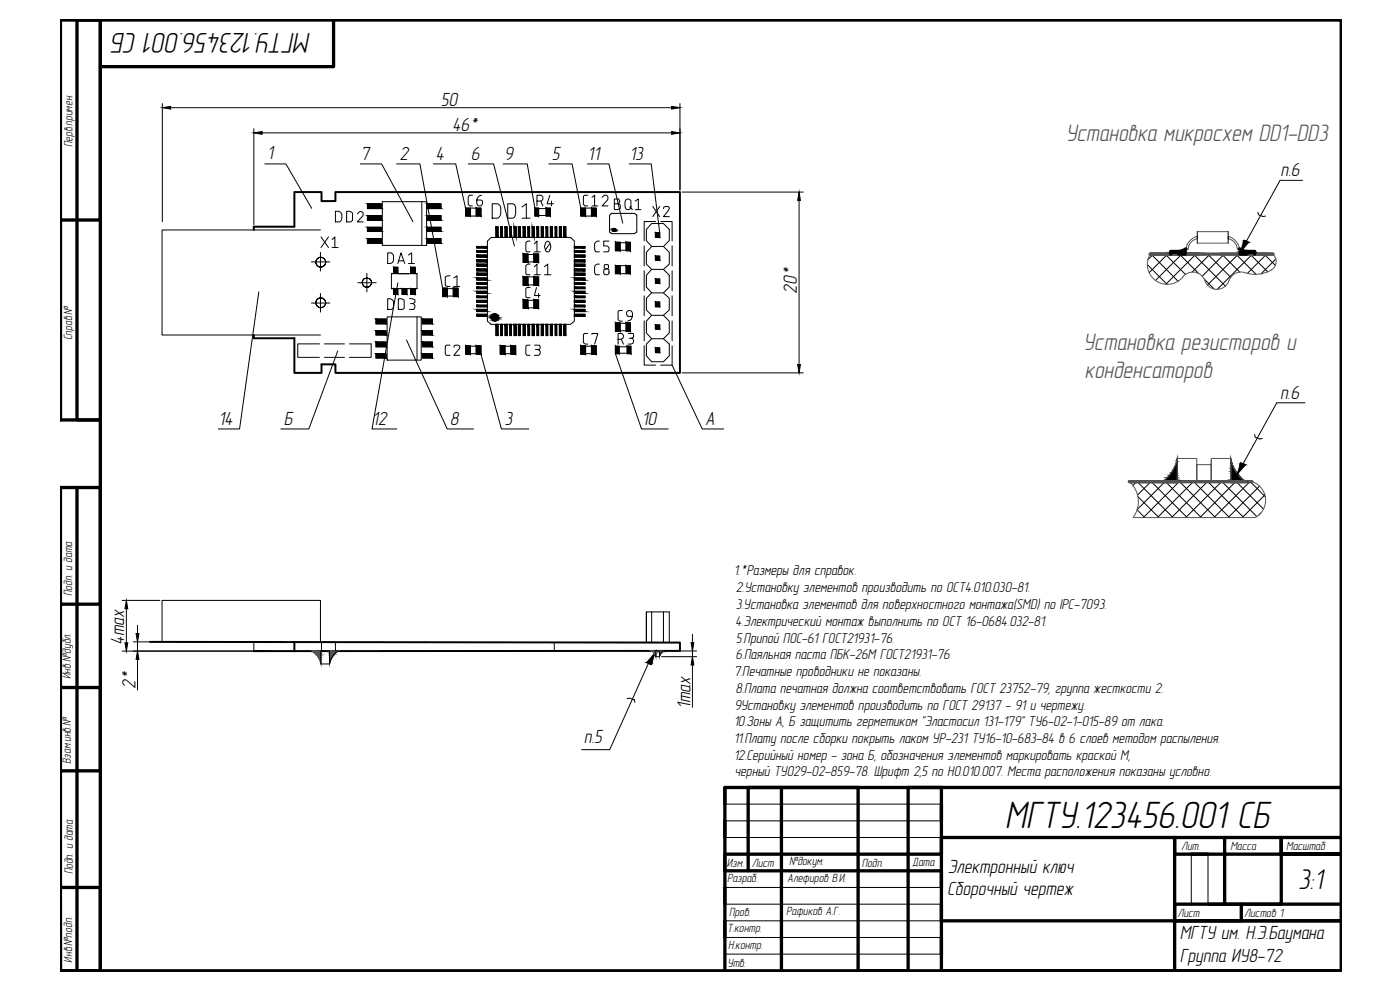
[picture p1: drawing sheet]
<svg xmlns="http://www.w3.org/2000/svg" width="420mm" height="297mm" viewBox="0 0 420 297" stroke-linecap="round" stroke-linejoin="round" font-family="sans-serif">
<!-- layer: P -->
<g fill="none" stroke="#000" stroke-width=".3">
<path d="M141.8 58.6h-1l-.3 .6v2.1l.5 .5h.8M144.5 58.6a1.82 1.82 0 0 0-1.4 1.3 1.82 1.82 0 0 0 .6 1.9 .9 .9 0 0 0 1.1-.7 .9 .9 0 0 0-.8-1.1h-.9M165 58.6l-.8 2.5h1.9M176.4 58.6h-1l-.3 .3v2.4l.3 .5h1M177.6 59.2l.8-.6v3.2M180.7 59.2a.93 .93 0 0 1 1.3-.6 .93 .93 0 0 1 .3 1.4l-1.6 1.8h1.7M187.9 59.9a.9 .9 0 0 1 1.4 .6v1.4a.85 .85 0 0 1-.5 1 .85 .85 0 0 1-1.1-.5 2.45 2.45 0 0 1 .2-2.5zM96.2 69h-47.6v31.5h47.6M96.3 71.1l2.3 3.2M98.6 71.1l-2.3 3.2M99.7 71.9l.8-.8v3.2M99.7 74.3h1.8"/>
<path d="M100.7 63.4h.9l.6 .3 .4 .6v1.3l-.7 1h-1.2zM104 63.4h1a.83 .83 0 0 1 .8 .9v1.3a.83 .83 0 0 1-.8 1h-1zM107.2 64.2a1.04 1.04 0 0 1 1.6-.5v1.1l-1.6 1.8h1.8M110.3 71.6h4.1v1.4h-4.1zM110.3 68.2h4.1v1.3h-4.1zM110.3 64.7h4.1v1.4h-4.1zM110.3 61.1h4.1v1.5h-4.1zM114.7 60.5h13.3v13.1h-13.3zM116.3 75.9h1.2l.5 .5a2.3 2.3 0 0 1-.2 2.4l-.6 .3h-.9zM119.4 79.1l.9-3.2 1.2 3.2M119.5 78.3h1.7M122.6 76.5l.9-.6v3.2"/>
<path d="M122.6 79.1h1.7M126.6 60.5v13.1M128.2 61.1h4.1v1.5h-4.1zM128.2 64.7h4.1v1.4h-4.1zM128.2 68.2h4.1v1.3h-4.1zM128.2 71.6h4.1v1.4h-4.1zM139.7 62.4h1.5v2.4h-1.5zM141.2 62.4h1.9M141.2 64.8h1.9M142.9 62.4h1.4v2.4h-1.4zM143.1 73.9h3.2v.5h-3.2zM143.1 75.2h3.2v.5h-3.2z"/>
<path d="M143.1 76.5h3.2v.6h-3.2zM143.1 77.9h3.2v.7h-3.2zM143.1 79.2h3.2v.7h-3.2zM146.3 72.3l1.1-1.1h23.9l1.1 1.1v24.1l-1.1 .9h-23.9l-1.1-.9zM147.7 61.1h1.3a1.36 1.36 0 0 1 1.3 1.2v1.9a1.33 1.33 0 0 1-1.3 1.3h-1.3zM148.8 68h.7v3.2h-.7zM150.3 68h.5v3.2h-.5zM151.6 68h.6v3.2h-.6zM152.4 61.1h1.1a1.11 1.11 0 0 1 1.3 1.2v1.9a1.13 1.13 0 0 1-1.3 1.3h-1.1zM153 68h.5v3.2h-.5zM154.3 68h.6v3.2h-.6zM155.6 68h.6v3.2h-.6z"/>
<path d="M156.7 62.1l1.3-1v4.4M156.7 65.5h2.4M157 76.2h1.4v2.6h-1.4zM157 68h.6v3.2h-.6zM158.4 68h.5v3.2h-.5zM158.4 76.4h2M158.4 78.6h2M159.1 72.3h-.7l-.6 .5v2.3l.3 .5h1M159.1 79.2h-.7l-.6 .5v2.4l.3 .3h1M159.7 68h.7v3.2h-.7zM160.2 76.2h1.4v2.6h-1.4zM160.4 73.1l.8-.8v3.3"/>
<path d="M160.4 75.6h1.7M160.5 62.4h1.1v2.4h-1.1zM161.2 68h.4v3.2h-.4zM161.2 60.3h.9a.88 .88 0 0 0 .9-.8 .88 .88 0 0 0-.9-.9h-.9v3.2M161.6 64.7h2.5M161.6 62.6h2.5M162.3 60.3l.6 1.5M162.4 68h.7v3.2h-.7zM163.7 72.8l.7-.5a2.15 2.15 0 0 1 .3 3.3 .66 .66 0 0 1-1-.5 2.14 2.14 0 0 1 0-2.3zM163.9 62.4h1.3v2.4h-1.3zM163.9 68h.5v3.2h-.5zM165 73.1l-1.3 1.8"/>
<path d="M165.2 68h.6v3.2h-.6zM165.5 60.3v1.5M166.6 68h.5v3.2h-.5zM167.9 68h.6v3.2h-.6zM169.2 68h.6v3.2h-.6zM172.4 79.2h3.2v.7h-3.2zM172.4 77.9h3.2v.7h-3.2zM172.4 76.5h3.2v.6h-3.2zM172.4 75.2h3.2v.5h-3.2zM172.4 73.9h3.2v.5h-3.2zM174.3 62.4h1.4v2.4h-1.4zM175.6 62.4h2"/>
<path d="M175.6 64.8h2M177.5 62.4h1.4v2.4h-1.4zM177.6 61.8h1.8M179.9 72.3a1.22 1.22 0 0 0-1.5 .8l.2 2.3 1.3 .2M179.9 79.2a1.19 1.19 0 0 0-1.5 .8l.2 2.3 1.3 .1M181.5 79.4a.71 .71 0 0 1 1 .2 .71 .71 0 0 1-.2 .9 .71 .71 0 0 1-1-.1zM182.8 72.3h-1.6v1.5h.9a.91 .91 0 0 1 .7 .9 .91 .91 0 0 1-.7 .9h-.9M182.9 64.5l.5-.5h7.1l.6 .5v5.1l-.6 .5h-7.1l-.5-.5zM183.9 68.7l.3-.2 .5 .2 .2 .3-.2 .3h-.8zM184.4 61.1h1.3a1.28 1.28 0 0 1 .4 1.5l-.8 .3h-.9v-3.2h1.3a.8 .8 0 0 1 .3 .8 .8 .8 0 0 1-.7 .6M184.7 72.7h1.4v2.5h-1.4zM184.7 79.7h1.4v2.4h-1.4z"/>
<path d="M186 72.8h1.9M186 75.1h1.9M186 79.7h1.9M187.9 72.7h1.3v2.5h-1.3zM187.9 79.7h1.3v2.4h-1.3zM189 62.1l.8 .8M190.6 60.3l1-.6v3.2M190.6 62.9h1.8M195.6 73.9l-1.6-1.7v-3.4l1.6-1.7h3.5l1.8 1.7v3.4l-1.8 1.7M195.9 61.9l2.1 3.1M196.7 76.8h1.3v1.3h-1.3zM196.7 69.8h1.3v1.4h-1.3z"/>
<path d="M198 61.9l-2.1 3.1M199.1 62.6a1.03 1.03 0 0 1 1.6-.5 .79 .79 0 0 1-.2 1.1l-1.4 1.8h1.8M112.8 99.2h3.1v1.3h-3.1zM112.8 95.7h3.1v1.5h-3.1zM116.2 95.1h10.2v12.9h-10.2zM116.3 89.6h.9a1.12 1.12 0 0 1 .9 1v1.4a.8 .8 0 0 1-.9 .8h-.9zM117.5 82.1h7.7v4.5h-7.7zM118.1 86.6h1.3v1.8h-1.3zM118.1 80.2h1.3v1.8h-1.3zM119.5 89.6h1a.81 .81 0 0 1 .8 1v1.4a.62 .62 0 0 1-.1 .7 .62 .62 0 0 1-.7 .1h-1zM120.7 86.6h1.4v1.8h-1.4zM122.9 89.6h1l.6 .4v.6a1.16 1.16 0 0 1-1.3 .5"/>
<path d="M123.2 86.6h1.5v1.8h-1.5zM123.2 80.2h1.5v1.8h-1.5zM123.7 91.1a.88 .88 0 0 1 .8 .9 .88 .88 0 0 1-.8 .8h-.8M125.2 95.1v12.9M126.8 95.7h3v1.5h-3zM126.8 99.2h3v1.3h-3zM132.8 86.4h1.5v2.6h-1.5zM134.3 86.6h1.7M134.3 88.8h1.7M135.1 82.8h-.8l-.7 .3 .2 2.7 1.3 .2M136 86.4h1.5v2.6h-1.5zM136.2 83.4l1-.6v3.2"/>
<path d="M136.2 86h1.8M143.1 80.7h3.2v.6h-3.2zM143.1 82h3.2v.6h-3.2zM143.1 83.4h3.2v.6h-3.2zM143.1 84.8h3.2v.5h-3.2zM143.1 86.1h3.2v.5h-3.2zM143.1 87.4h3.2v.6h-3.2zM143.1 88.8h3.2v.5h-3.2zM143.1 90.1h3.2v.7h-3.2zM143.1 91.6h3.2v.4h-3.2zM143.1 92.8h3.2v.7h-3.2zM143.1 94.3h3.2v.6h-3.2z"/>
<path d="M147.6 94.6a1.11 1.11 0 0 1 1.4-.3 1.11 1.11 0 0 1 .5 1.4l-1 .7-.6-.2-.5-1h.6l.5-.4 .3 .3-.3 .6-.5-.5h-.6zM148.8 97.3h.7v3.4h-.7zM150.3 97.3h.5v3.4h-.5zM151.6 97.3h.6v3.4h-.6zM153 97.3h.5v3.4h-.5zM154.3 97.3h.6v3.4h-.6zM155.6 97.3h.6v3.4h-.6zM157 83.1h1.4v2.5h-1.4zM157 90h1.4v2.5h-1.4zM157 97.3h.6v3.4h-.6zM158.4 97.3h.5v3.4h-.5zM158.4 83.1h2"/>
<path d="M158.4 85.5h2M158.4 90.1h2M158.4 92.4h2M159.1 86.3h-1l-.3 .3v2.1a.54 .54 0 0 0 .6 .6h.7M159.7 97.3h.7v3.4h-.7zM160.2 83.1h1.4v2.5h-1.4zM160.2 90h1.4v2.5h-1.4zM160.4 80l.8-.8v3.2M160.4 82.4h1.7M161 86.3l-.6 2.4h1.7M161.2 97.3h.4v3.4h-.4zM161.6 88v1.3"/>
<path d="M162.4 97.3h.7v3.4h-.7zM163.4 80l1-.8v3.2M163.4 82.4h1.9M163.9 97.3h.5v3.4h-.5zM165.2 97.3h.6v3.4h-.6zM166.6 97.3h.5v3.4h-.5zM167.9 97.3h.6v3.4h-.6zM169.2 97.3h.6v3.4h-.6zM172.4 94.3h3.2v.6h-3.2zM172.4 92.8h3.2v.7h-3.2zM172.4 91.6h3.2v.4h-3.2zM172.4 90.1h3.2v.7h-3.2z"/>
<path d="M172.4 88.8h3.2v.5h-3.2zM172.4 87.4h3.2v.6h-3.2zM172.4 86.1h3.2v.5h-3.2zM172.4 84.8h3.2v.5h-3.2zM172.4 83.4h3.2v.6h-3.2zM172.4 82h3.2v.6h-3.2zM172.4 80.7h3.2v.6h-3.2zM181.3 80.8a.9 .9 0 0 1 1.2 .1 .9 .9 0 0 1 0 1.3 .9 .9 0 0 1-1.2 .1zM184.7 96.9h1.4v2.5h-1.4zM186 82.1h1.9M186 97h1.9M186 99.2h1.9"/>
<path d="M186.8 93.2h-1l-.3 .3v2.4l.6 .5h.7M187.9 96.9h1.3v2.5h-1.3zM189.8 94.9h-1.1a.92 .92 0 0 1-.7-1 .92 .92 0 0 1 .9-.8 .92 .92 0 0 1 .9 .9 1.82 1.82 0 0 1-1.4 2.4M195.6 87.9l-1.6-1.8v-3.5l1.6-1.8h3.5l1.8 1.8v3.5l-1.8 1.8M195.6 80.8l-1.6-1.6v-3.5l1.6-1.8h3.5l1.8 1.8v3.5l-1.8 1.6M195.6 94.6l-1.6-1.6v-3.5l1.6-1.6h3.5l1.8 1.6v3.5l-1.8 1.6M196.7 83.7h1.3v1.3h-1.3zM196.7 90.6h1.3v1.4h-1.3zM196.7 97.5h1.3v1.3h-1.3zM112.8 106.1h3.1v1.3h-3.1zM112.8 102.6h3.1v1.4h-3.1zM126.8 102.6h3v1.4h-3z"/>
<path d="M126.8 106.1h3v1.3h-3zM135.1 103.6h-1.1l-.4 .3 .2 2.5 1.3 .2M136.2 104.2a.93 .93 0 0 1 1.6-.5 .79 .79 0 0 1-.2 1.2l-1.4 1.7h1.8M139.7 103.7h1.5v2.6h-1.5zM141.2 103.9h1.9M141.2 106.1h1.9M142.9 103.7h1.4v2.6h-1.4zM150.1 103.7h1.5v2.6h-1.5zM151.6 103.9h1.7M151.6 106.1h1.7M153.3 103.7h1.5v2.6h-1.5zM159.1 103.6h-1l-.3 .3v2.2l.3 .5h1"/>
<path d="M160.4 103.6h1.4a.79 .79 0 0 1 0 1.3h-1.1M161.2 104.9a.93 .93 0 0 1 .9 .6 .93 .93 0 0 1-.5 1.1h-1.2M174.3 103.7h1.4v2.6h-1.4zM175.6 103.9h2M175.6 106.1h2M176.4 100h-1l-.3 .4v2.4l.6 .4h.7M177.5 103.7h1.4v2.6h-1.4zM177.6 100.4v-.4h1.8l-1 3.2M184.7 103.9h1.1v2.2h-1.1zM185.5 101.8h.8l.6-.3a.97 .97 0 0 0-.3-1.5h-1.1v3.2M185.8 106h2.4M185.8 104h2.4"/>
<path d="M186.5 101.8l.6 1.4M188.2 103.9h1.1v2.2h-1.1zM188.5 100h1.3l.3 .2v.3a.65 .65 0 0 1-.4 1h-.8M189.3 101.5a.88 .88 0 0 1 .9 .9 .88 .88 0 0 1-.9 .8h-.8M195.6 101.6h3.5l1.8 1.6v3.6l-1.8 1.7h-3.5l-1.6-1.7v-3.6zM195.6 101.6l-1.6-1.7v-3.5l1.6-1.8h3.5l1.8 1.8v3.5l-1.8 1.7M196.7 104.4h1.3v1.4h-1.3z"/>
<circle cx="96.3" cy="78.6" r="1.5"/>
<circle cx="96.3" cy="90.8" r="1.5"/>
<circle cx="110.1" cy="84.8" r="1.39"/>
</g>
<!-- layer: H -->
<g fill="#000" stroke="#000" stroke-width=".3">
<path d="M183.7 69h1.2l-.2 .3zM183.9 68.7l.3-.2 .5 .2zM147.6 95.7h1.9l-.5 .5zM147.9 94.3l.6-.2 .5 .2z"/>
<path d="M110.3 71.6l4.1 1.4v-1.4zM110.3 71.6l4.1 1.4h-4.1z"/>
<path d="M110.3 68.2l4.1 1.3v-1.3zM110.3 68.2l4.1 1.3h-4.1z"/>
<path d="M110.3 64.7l4.1 1.4v-1.4zM110.3 64.7l4.1 1.4h-4.1z"/>
<path d="M110.3 61.1l4.1 1.5v-1.5zM110.3 61.1l4.1 1.5h-4.1z"/>
<path d="M128.2 61.1l4.1 1.5v-1.5zM128.2 61.1l4.1 1.5h-4.1z"/>
<path d="M128.2 64.7l4.1 1.4v-1.4zM128.2 64.7l4.1 1.4h-4.1z"/>
<path d="M128.2 68.2l4.1 1.3v-1.3zM128.2 68.2l4.1 1.3h-4.1z"/>
<path d="M128.2 71.6l4.1 1.4v-1.4zM128.2 71.6l4.1 1.4h-4.1z"/>
<path d="M139.7 62.4l1.5 2.4v-2.4zM139.7 62.4l1.5 2.4h-1.5z"/>
<path d="M142.9 62.4l1.4 2.4v-2.4zM142.9 62.4l1.4 2.4h-1.4z"/>
<path d="M143.1 73.9l3.2 .5v-.5zM143.1 73.9l3.2 .5h-3.2z"/>
<path d="M143.1 75.2l3.2 .5v-.5zM143.1 75.2l3.2 .5h-3.2z"/>
<path d="M143.1 76.5l3.2 .6v-.6zM143.1 76.5l3.2 .6h-3.2z"/>
<path d="M143.1 77.9l3.2 .7v-.7zM143.1 77.9l3.2 .7h-3.2z"/>
<path d="M143.1 79.2l3.2 .7v-.7zM143.1 79.2l3.2 .7h-3.2z"/>
<path d="M148.8 68l.7 3.2v-3.2zM148.8 68l.7 3.2h-.7z"/>
<path d="M150.3 68l.5 3.2v-3.2zM150.3 68l.5 3.2h-.5z"/>
<path d="M151.6 68l.6 3.2v-3.2zM151.6 68l.6 3.2h-.6z"/>
<path d="M153 68l.5 3.2v-3.2zM153 68l.5 3.2h-.5z"/>
<path d="M154.3 68l.6 3.2v-3.2zM154.3 68l.6 3.2h-.6z"/>
<path d="M155.6 68l.6 3.2v-3.2zM155.6 68l.6 3.2h-.6z"/>
<path d="M157 68l.6 3.2v-3.2zM157 68l.6 3.2h-.6z"/>
<path d="M157 76.2l1.4 2.6v-2.6zM157 76.2l1.4 2.6h-1.4z"/>
<path d="M158.4 68l.5 3.2v-3.2zM158.4 68l.5 3.2h-.5z"/>
<path d="M159.7 68l.7 3.2v-3.2zM159.7 68l.7 3.2h-.7z"/>
<path d="M160.2 76.2l1.4 2.6v-2.6zM160.2 76.2l1.4 2.6h-1.4z"/>
<path d="M160.5 62.4l1.1 2.4v-2.4zM160.5 62.4l1.1 2.4h-1.1z"/>
<path d="M161.2 68l.4 3.2v-3.2zM161.2 68l.4 3.2h-.4z"/>
<path d="M162.4 68l.7 3.2v-3.2zM162.4 68l.7 3.2h-.7z"/>
<path d="M163.9 68l.5 3.2v-3.2zM163.9 68l.5 3.2h-.5z"/>
<path d="M163.9 62.4l1.3 2.4v-2.4zM163.9 62.4l1.3 2.4h-1.3z"/>
<path d="M165.2 68l.6 3.2v-3.2zM165.2 68l.6 3.2h-.6z"/>
<path d="M166.6 68l.5 3.2v-3.2zM166.6 68l.5 3.2h-.5z"/>
<path d="M167.9 68l.6 3.2v-3.2zM167.9 68l.6 3.2h-.6z"/>
<path d="M169.2 68l.6 3.2v-3.2zM169.2 68l.6 3.2h-.6z"/>
<path d="M172.4 79.2l3.2 .7v-.7zM172.4 79.2l3.2 .7h-3.2z"/>
<path d="M172.4 77.9l3.2 .7v-.7zM172.4 77.9l3.2 .7h-3.2z"/>
<path d="M172.4 76.5l3.2 .6v-.6zM172.4 76.5l3.2 .6h-3.2z"/>
<path d="M172.4 75.2l3.2 .5v-.5zM172.4 75.2l3.2 .5h-3.2z"/>
<path d="M172.4 73.9l3.2 .5v-.5zM172.4 73.9l3.2 .5h-3.2z"/>
<path d="M174.3 62.4l1.4 2.4v-2.4zM174.3 62.4l1.4 2.4h-1.4z"/>
<path d="M177.5 62.4l1.4 2.4v-2.4zM177.5 62.4l1.4 2.4h-1.4z"/>
<path d="M183.7 69l.2 .3h.8zM183.9 69.3h.8z"/>
<path d="M183.9 68.7l1 .3-.2-.3zM183.9 68.7l1 .3h-1.2z"/>
<path d="M184.7 72.7l1.4 2.5v-2.5zM184.7 72.7l1.4 2.5h-1.4z"/>
<path d="M184.7 79.7l1.4 2.4v-2.4zM184.7 79.7l1.4 2.4h-1.4z"/>
<path d="M187.9 72.7l1.3 2.5v-2.5zM187.9 72.7l1.3 2.5h-1.3z"/>
<path d="M187.9 79.7l1.3 2.4v-2.4zM187.9 79.7l1.3 2.4h-1.3z"/>
<path d="M196.7 76.8l1.3 1.3v-1.3zM196.7 76.8l1.3 1.3h-1.3z"/>
<path d="M196.7 69.8l1.3 1.4v-1.4zM196.7 69.8l1.3 1.4h-1.3z"/>
<path d="M112.8 99.2l3.1 1.3v-1.3zM112.8 99.2l3.1 1.3h-3.1z"/>
<path d="M112.8 95.7l3.1 1.5v-1.5zM112.8 95.7l3.1 1.5h-3.1z"/>
<path d="M118.1 86.6l1.3 1.8v-1.8zM118.1 86.6l1.3 1.8h-1.3z"/>
<path d="M118.1 80.2l1.3 1.8v-1.8zM118.1 80.2l1.3 1.8h-1.3z"/>
<path d="M120.7 86.6l1.4 1.8v-1.8zM120.7 86.6l1.4 1.8h-1.4z"/>
<path d="M123.2 86.6l1.5 1.8v-1.8zM123.2 86.6l1.5 1.8h-1.5z"/>
<path d="M123.2 80.2l1.5 1.8v-1.8zM123.2 80.2l1.5 1.8h-1.5z"/>
<path d="M126.8 95.7l3 1.5v-1.5zM126.8 95.7l3 1.5h-3z"/>
<path d="M126.8 99.2l3 1.3v-1.3zM126.8 99.2l3 1.3h-3z"/>
<path d="M132.8 86.4l1.5 2.6v-2.6zM132.8 86.4l1.5 2.6h-1.5z"/>
<path d="M136 86.4l1.5 2.6v-2.6zM136 86.4l1.5 2.6h-1.5z"/>
<path d="M143.1 80.7l3.2 .6v-.6zM143.1 80.7l3.2 .6h-3.2z"/>
<path d="M143.1 82l3.2 .6v-.6zM143.1 82l3.2 .6h-3.2z"/>
<path d="M143.1 83.4l3.2 .6v-.6zM143.1 83.4l3.2 .6h-3.2z"/>
<path d="M143.1 84.8l3.2 .5v-.5zM143.1 84.8l3.2 .5h-3.2z"/>
<path d="M143.1 86.1l3.2 .5v-.5zM143.1 86.1l3.2 .5h-3.2z"/>
<path d="M143.1 87.4l3.2 .6v-.6zM143.1 87.4l3.2 .6h-3.2z"/>
<path d="M143.1 88.8l3.2 .5v-.5zM143.1 88.8l3.2 .5h-3.2z"/>
<path d="M143.1 90.1l3.2 .7v-.7zM143.1 90.1l3.2 .7h-3.2z"/>
<path d="M143.1 91.6l3.2 .4v-.4zM143.1 91.6l3.2 .4h-3.2z"/>
<path d="M143.1 92.8l3.2 .7v-.7zM143.1 92.8l3.2 .7h-3.2z"/>
<path d="M143.1 94.3l3.2 .6v-.6zM143.1 94.3l3.2 .6h-3.2z"/>
<path d="M147.6 95.7l.3 .5h1.1zM147.9 96.2h1.1l-.5 .2z"/>
<path d="M147.4 95.1l.6 .1v-.1zM147.4 95.1l.6 .1h-.6z"/>
<path d="M147.4 95.2l.6 .2zM147.4 95.2l.6 .2z"/>
<path d="M147.5 95.4l.7 .2zM147.5 95.4l.7 .2h-.7z"/>
<path d="M147.5 94.9h.7zM147.5 94.9l.5 .2h-.6z"/>
<path d="M147.5 95.6l1 .1zM147.5 95.6l1 .1h-.9z"/>
<path d="M147.5 94.8l.7 .1 .3-.1zM147.5 94.8l.7 .1h-.7z"/>
<path d="M147.9 94.3l1.6 .3-.5-.3zM147.9 94.3l1.6 .3h-1.9z"/>
<path d="M147.6 94.6l1.9 .2zM147.6 94.6l1.9 .2h-2z"/>
<path d="M148.8 97.3l.7 3.4v-3.4zM148.8 97.3l.7 3.4h-.7z"/>
<path d="M148.5 94.8l1.1 .1-.1-.1zM148.5 94.8l1.1 .1z"/>
<path d="M148.7 95.6l.8 .1v-.1zM148.7 95.6l.8 .1h-1z"/>
<path d="M148.7 94.9l.9 .2zM148.7 94.9l.9 .2z"/>
<path d="M148.8 95.4l.7 .2 .1-.2zM148.8 95.4l.7 .2h-.8z"/>
<path d="M148.8 95.1l.8 .1v-.1zM148.8 95.1l.8 .1h-.8z"/>
<path d="M148.8 95.2h.8zM148.8 95.2l.8 .2z"/>
<path d="M150.3 97.3l.5 3.4v-3.4zM150.3 97.3l.5 3.4h-.5z"/>
<path d="M151.6 97.3l.6 3.4v-3.4zM151.6 97.3l.6 3.4h-.6z"/>
<path d="M153 97.3l.5 3.4v-3.4zM153 97.3l.5 3.4h-.5z"/>
<path d="M154.3 97.3l.6 3.4v-3.4zM154.3 97.3l.6 3.4h-.6z"/>
<path d="M155.6 97.3l.6 3.4v-3.4zM155.6 97.3l.6 3.4h-.6z"/>
<path d="M157 97.3l.6 3.4v-3.4zM157 97.3l.6 3.4h-.6z"/>
<path d="M157 83.1l1.4 2.5v-2.5zM157 83.1l1.4 2.5h-1.4z"/>
<path d="M157 90l1.4 2.5v-2.5zM157 90l1.4 2.5h-1.4z"/>
<path d="M158.4 97.3l.5 3.4v-3.4zM158.4 97.3l.5 3.4h-.5z"/>
<path d="M159.7 97.3l.7 3.4v-3.4zM159.7 97.3l.7 3.4h-.7z"/>
<path d="M160.2 83.1l1.4 2.5v-2.5zM160.2 83.1l1.4 2.5h-1.4z"/>
<path d="M160.2 90l1.4 2.5v-2.5zM160.2 90l1.4 2.5h-1.4z"/>
<path d="M161.2 97.3l.4 3.4v-3.4zM161.2 97.3l.4 3.4h-.4z"/>
<path d="M162.4 97.3l.7 3.4v-3.4zM162.4 97.3l.7 3.4h-.7z"/>
<path d="M163.9 97.3l.5 3.4v-3.4zM163.9 97.3l.5 3.4h-.5z"/>
<path d="M165.2 97.3l.6 3.4v-3.4zM165.2 97.3l.6 3.4h-.6z"/>
<path d="M166.6 97.3l.5 3.4v-3.4zM166.6 97.3l.5 3.4h-.5z"/>
<path d="M167.9 97.3l.6 3.4v-3.4zM167.9 97.3l.6 3.4h-.6z"/>
<path d="M169.2 97.3l.6 3.4v-3.4zM169.2 97.3l.6 3.4h-.6z"/>
<path d="M172.4 94.3l3.2 .6v-.6zM172.4 94.3l3.2 .6h-3.2z"/>
<path d="M172.4 92.8l3.2 .7v-.7zM172.4 92.8l3.2 .7h-3.2z"/>
<path d="M172.4 91.6l3.2 .4v-.4zM172.4 91.6l3.2 .4h-3.2z"/>
<path d="M172.4 90.1l3.2 .7v-.7zM172.4 90.1l3.2 .7h-3.2z"/>
<path d="M172.4 88.8l3.2 .5v-.5zM172.4 88.8l3.2 .5h-3.2z"/>
<path d="M172.4 87.4l3.2 .6v-.6zM172.4 87.4l3.2 .6h-3.2z"/>
<path d="M172.4 86.1l3.2 .5v-.5zM172.4 86.1l3.2 .5h-3.2z"/>
<path d="M172.4 84.8l3.2 .5v-.5zM172.4 84.8l3.2 .5h-3.2z"/>
<path d="M172.4 83.4l3.2 .6v-.6zM172.4 83.4l3.2 .6h-3.2z"/>
<path d="M172.4 82l3.2 .6v-.6zM172.4 82l3.2 .6h-3.2z"/>
<path d="M172.4 80.7l3.2 .6v-.6zM172.4 80.7l3.2 .6h-3.2z"/>
<path d="M184.7 96.9l1.4 2.5v-2.5zM184.7 96.9l1.4 2.5h-1.4z"/>
<path d="M187.9 96.9l1.3 2.5v-2.5zM187.9 96.9l1.3 2.5h-1.3z"/>
<path d="M196.7 83.7l1.3 1.3v-1.3zM196.7 83.7l1.3 1.3h-1.3z"/>
<path d="M196.7 90.6l1.3 1.4v-1.4zM196.7 90.6l1.3 1.4h-1.3z"/>
<path d="M196.7 97.5l1.3 1.3v-1.3zM196.7 97.5l1.3 1.3h-1.3z"/>
<path d="M112.8 106.1l3.1 1.3v-1.3zM112.8 106.1l3.1 1.3h-3.1z"/>
<path d="M112.8 102.6l3.1 1.4v-1.4zM112.8 102.6l3.1 1.4h-3.1z"/>
<path d="M126.8 102.6l3 1.4v-1.4zM126.8 102.6l3 1.4h-3z"/>
<path d="M126.8 106.1l3 1.3v-1.3zM126.8 106.1l3 1.3h-3z"/>
<path d="M139.7 103.7l1.5 2.6v-2.6zM139.7 103.7l1.5 2.6h-1.5z"/>
<path d="M142.9 103.7l1.4 2.6v-2.6zM142.9 103.7l1.4 2.6h-1.4z"/>
<path d="M150.1 103.7l1.5 2.6v-2.6zM150.1 103.7l1.5 2.6h-1.5z"/>
<path d="M153.3 103.7l1.5 2.6v-2.6zM153.3 103.7l1.5 2.6h-1.5z"/>
<path d="M174.3 103.7l1.4 2.6v-2.6zM174.3 103.7l1.4 2.6h-1.4z"/>
<path d="M177.5 103.7l1.4 2.6v-2.6zM177.5 103.7l1.4 2.6h-1.4z"/>
<path d="M184.7 103.9l1.1 2.2v-2.2zM184.7 103.9l1.1 2.2h-1.1z"/>
<path d="M188.2 103.9l1.1 2.2v-2.2zM188.2 103.9l1.1 2.2h-1.1z"/>
<path d="M196.7 104.4l1.3 1.4v-1.4zM196.7 104.4l1.3 1.4h-1.3z"/>
</g>
<!-- layer: P -->
<path d="M76.2 69v-1h12.1v-10.4h8.2v2.7h4.2v-2.7h103.4v54.3h-103.4v-2.6h-4.2v2.6h-8.2v-10.4h-12.1v-1" fill="none" stroke="#000" stroke-width=".59"/>
<!-- layer: 0 -->
<g fill="none" stroke="#000" stroke-width=".3">
<path d="M30.1 6v14M48.7 31.1v35.4M51.2 32.3h150.4M76.2 38.6v28.8M78.7 39.9h122.9M204.1 31.1v25.9M79.5 49.2h6.3l7.7 13.3M108.1 49.2h6.4l9.4 17.3M119 49.2h7l6.8 37.2M130.1 49.2h6.7l2.9 13.2M140.5 49.2h7.6l6.3 24.6M151 49.2h7.2l2.3 13.2"/>
<path d="M164.7 49.2h7l2.6 13.2M176.3 49.2h6.4l4.2 17.8M188.9 49.2h6.5l2.6 20.6M204.7 57.6h36.4M390.9 54.1h-6.7l-11.8 21.4M93.5 78.6h5.5M96.2 75.7v5.6M193.3 73.8v6M196.8 66.5h-3.5v5.8M198.3 66.5h3.4v5.8M201.7 73.8v6M239.8 60.1v49.3"/>
<path d="M359.3 69.5v3.5M368.6 69.5v3.5M377.5 63.7l.2 .7 1.4 .6 .7-.2M77.7 87.6l-5.8 41.1h-6.4M93.5 90.9h5.5M96.2 88.1v5.5M107.4 84.8h5.5M110.1 82v5.6M119.4 84.9l-7.8 43.8h7.5M193.3 81.3v6M193.3 88.8v6M193.3 96.3v6"/>
<path d="M201.7 81.3v6M201.7 88.8v6M201.7 96.3v6M95.9 103.2h-6.5v4h6.5M97.4 107.2h6M97.4 103.2h6M101.4 105.3l-8.7 23.4h-8.4M104.9 103.2h6.5v4h-6.5M122 102l12.2 26.7h7.9M144.3 106.3l6.2 22.4h8.2M184.7 106.1l7.8 22.6h8M193.3 103.8v5.8h3.5"/>
<path d="M198.3 109.6h3.4M201.7 109.6l9 19.1h6.5M201.7 103.8v5.8M204.7 111.9h36.4M376.5 130.4l.2 .8 1.4 .5 .7-.1M391.7 120.9h-8.5l-11.8 21.3M36.7 180.1h11.3M37.9 182.6v10.3M40 192.6h42M41.3 187.6v2.5M41.3 192.6v2.7M41.3 197.8v9.2"/>
<path d="M48.6 192.6v-12.5h47.6v12.5M76.2 192.6v2.7M81.4 195.3l-44.7 .1M96.3 195.3v3.9h2.6M96.5 192.6v2.7M98.9 195.3v3.9M100.7 192.6v2.7M101.5 195.3l-1.1 .9-.8 1.1-.7 1.9M166.3 192.8v2.5M194 183.6v9.2v-9.2h6.9v9.2M194.8 198.6l-11.8 26.3h-8.5M195.6 183.6v9.2"/>
<path d="M196.8 195.3v1.7h1.1M197.9 195.3v1.7M198.6 197h10.5M199 195.3l-.8 .9-.3 .8M199.1 183.6v9.2M204.4 195.3h4.7M207.8 190.3v2.5M207.8 195.3v1.7M207.8 199.5v12.7M188.2 209.6l.8-.1 1.4 .5 .2 .7M189.8 209.8l.6 .2M217.5 241.3h65"/>
<path d="M217.5 246.3h65M217.5 251.3h65M357.5 256.3v15M362.5 256.3v15M217.5 266.3h65M217.5 271.3h65M217.5 276.3h65M217.5 291.3h185M217.5 281.3h65M217.5 286.3h65"/>
</g>
<g fill="none" stroke="#000" stroke-width=".99">
<path d="M30.1 6v60h-12v60h12h-7v-120h7v285.3h-11.9M100.1 6v14h-70M351.4 75.7v.5M355.5 75.4l-1.8 .3M355.7 75.4v.8h-2v-.5h-2.3v-.2h2.3M355.9 74.7l-1.3 .6-.9 .1M372 74.7l1.7 .7 2.8 .1v.2h-2.3M372.2 75.4v.8h2v-.5M372.4 75.4l1.8 .3M376.5 75.7v.5M18.1 126v-120h384.4v285.3M23.1 146.3v145h7v-25h-12v-35h12v-25h-12v-25h12v-35h-12v35"/>
<path d="M18.1 206.3v25M217.5 236.3v5M234.5 236.3h-10v25M402.5 236.3h-185v55M217.5 246.3v5M282.5 241.3v5M357.5 256.3h5M367.5 251.3v20h17v-20v5h18h-50v-5v25h50h-120v-5M402.5 251.3h-120v5h-65v5h65v5M18.1 266.3l.1 25M217.5 266.3v5M217.5 276.3v5"/>
<path d="M362.5 271.3h5M372.5 271.3v5h-20M402.5 271.3h-50v20M18.2 291.3h384.3M234.5 291.3v-55h23v55h15v-55h10v55h120M282.5 281.3v5"/>
</g>
<!-- layer: Images -->
<g fill="none" stroke="#000" stroke-width=".3">
<path d="M344.4 79.4l5.9 5.9M345.4 76.2l8.2 8.2M346.2 76.2l-1.7 1.7M349.7 76.2l6.1 6.2M350.4 76.2l-5.5 5.6M353.9 76.2l5.8 5.9M354.7 76.2l-7.9 8M358.2 76.2l9.6 9.6M358.9 76.2l-9 9.1M362.4 76.2l7 7M363.2 76.2l-5.4 5.5M366.6 76.2l5.5 5.5"/>
<path d="M367.4 76.2l-6.6 6.7M370.9 76.2l6.1 6.1M371.7 76.2l-9.3 9.3M375.1 76.2l5.4 5.4M375.9 76.2l-10.6 10.6M379.4 76.2l3.3 3.4M380.1 76.2l-5.7 5.8M382.9 77.7l-4.4 4.5M361.4 83.7l3 3M341.2 144.5l-1.2 1.2M341.3 153l2.3 2.3M341.3 144.5l10.7 10.8"/>
<path d="M341.5 149l6.3 6.3M345.4 144.5l-4 4M345.5 144.5l10.8 10.8M349.6 144.5l-8.3 8.4M349.8 144.5l10.7 10.8M353.9 144.5l-10.8 10.8M354 144.5l10.8 10.8M358.1 144.5l-10.7 10.8M358.3 144.5l10.7 10.8M362.4 144.5l-10.8 10.8M362.5 144.5l10.8 10.8M366.6 144.5l-10.8 10.8"/>
<path d="M366.7 144.5l10.5 10.5M370.9 144.5l-10.8 10.8M371 144.5l8.2 8.3M375.1 144.5l-10.8 10.8M375.2 144.5l4.5 4.5M378 145.9l-9.4 9.4M378.4 153.9l-.6 .7M379.6 148.5l-6.8 6.8"/>
</g>
<path d="M355 76.2h-.7h1.3M355.2 76.2h4.4h-14.4h36.8M338.9 144.5h36.8" fill="none" stroke="#545454" stroke-width=".99"/>
<g fill="none" stroke="#545454" stroke-width=".3">
<path d="M345.2 76.2a6 6 0 0 0 2 8.2 6 6 0 0 0 8.2-1.8 3.8 3.8 0 0 1 6.2 1.6M356.8 73.7l1-1.4 1.5-.7v-.7a4.7 4.7 0 0 0-3.4 3.8M356.8 73.7l-.3 1-1 .7M359.3 73h9.3M359.3 69.5h9.3M368.6 70.9a4.8 4.8 0 0 1 3.4 3.8M368.6 70.9v.7l1.5 .7 1 1.4M371.1 73.7l.3 1 1 .7M382 76.2a3.1 3.1 0 0 1-1.3 5.3 9.4 9.4 0 0 1-7 .3M361.6 84.2a3.8 3.8 0 0 0 3.6 2.6 3.8 3.8 0 0 0 3.6-2.6M373.7 81.8a3.8 3.8 0 0 0-4.9 2.4M353.3 137.5a10.6 10.6 0 0 1-4.4 7"/>
<path d="M363.5 138v6.5v-5.1h-4.3v5.1v-6.9h-5.9v6.9M369.4 137.5a10.6 10.6 0 0 0 4.4 7M369.4 139.4v5.1v-6.9h-5.9v6.9M338.9 144.5a8.1 8.1 0 0 1 1.2 10.8h36.6a5.9 5.9 0 0 0 3.1-5.7 5.9 5.9 0 0 0-4.1-5.1"/>
</g>
<g fill="#000" stroke="#000" stroke-width=".3">
<path d="M353.3 137.6v.8h-.2zM369.4 137.6l.2 .8h-.2zM371.4 142.2l.3 .4h-.3z"/>
<path d="M353.1 138.4l.2 .1zM353.1 138.4l.2 .1z"/>
<path d="M353.1 138.5l.2 .9v-.9zM353.1 138.5l.2 .9h-.5z"/>
<path d="M352.8 139.4l.5 .8v-.8zM352.8 139.4l.5 .8h-.8z"/>
<path d="M369.4 138.4l.4 .8-.2-.8zM369.4 138.4l.4 .8h-.4z"/>
<path d="M369.4 139.2l.7 .8-.3-.8zM369.4 139.2l.7 .8h-.7z"/>
<path d="M369.4 140l1.1 .8-.4-.8zM369.4 140l1.1 .8h-1.1z"/>
<path d="M352.5 140.2l.8 .9v-.9zM352.5 140.2l.8 .9h-1.3z"/>
<path d="M352 141.1l1.3 .8v-.8zM352 141.1l1.3 .8h-1.7z"/>
<path d="M351.6 141.9l1.7 .7v-.7zM351.6 141.9l1.7 .7h-2.3z"/>
<path d="M351 142.6l2.3 .7v-.7zM351 142.6l2.3 .7h-3z"/>
<path d="M350.3 143.3l3 .6v-.6zM349.6 143.9l.7-.6 3 .6z"/>
<path d="M349.6 143.9l3.7 .6v-.6zM348.9 144.5l.7-.6 3.7 .6z"/>
<path d="M369.4 140.8l1.5 .7-.4-.7zM369.4 140.8l1.5 .7h-1.5z"/>
<path d="M369.4 141.5l2 .7-.5-.7zM369.4 141.5l2 .7h-2z"/>
<path d="M369.4 142.2l2 1.8v-1.8zM369.4 142.2l2 1.8h-2z"/>
<path d="M369.4 144l2 .5v-.5zM369.4 144l2 .5h-2z"/>
<path d="M371.4 142.6l.5 .2zM371.4 142.6l.5 .2h-.5z"/>
<path d="M371.4 142.8l1.1 .7-.6-.7zM371.4 142.8l1.1 .7h-1.1z"/>
<path d="M371.4 143.5l1.7 .5-.6-.5zM371.4 143.5l1.7 .5h-1.7z"/>
<path d="M371.4 144l2.4 .5-.7-.5zM371.4 144l2.4 .5h-2.4z"/>
</g>
<!-- layer: 0 -->
<g fill="#000" stroke="#000" stroke-width=".3">
<path d="M48.7 32.3l2.5-.4v.8zM76.2 39.9l2.5-.4v.8zM201.6 39.5l2.5 .4-2.5 .4zM201.6 31.9l2.5 .4-2.5 .4zM239.8 57.6l.4 2.5h-.8zM373.2 72.4h.9l-.2 .3zM373.3 72.1l.8 .3h-.9zM374.1 72.4l.7 .3h-.9zM239.4 109.4h.8l-.4 2.5zM372.3 139.1h.8l-.2 .3zM372.3 138.8l.8 .3h-.8zM373.1 139.1l.7 .3h-.9z"/>
<path d="M37.9 180.1l.4 2.5h-.8zM37.5 192.9h.8l-.4 2.5zM40.8 190.1h.9l-.4 2.5zM41.3 195.3l.4 2.5h-.9zM195 198.8h.7l-.1 .3zM207.4 192.8h.8l-.4 2.5zM207.8 197l.4 2.5h-.8z"/>
<path d="M351.4 75.7l2.3 .5v-.5zM351.4 75.7l2.3 .5h-2.3z"/>
<path d="M355.6 75.5l.1 .1zM355 75.6l.6-.1 .1 .1z"/>
<path d="M355 75.6l.7 .1zM354.3 75.7h1.4z"/>
<path d="M354.3 75.7h1.4zM353.7 75.7h2z"/>
<path d="M353.7 75.7l2 .5v-.5zM353.7 75.7l2 .5h-2z"/>
<path d="M372.2 75.5l.7 .1zM372.2 75.5l.7 .1h-.7z"/>
<path d="M372.2 75.6l1.4 .1zM372.2 75.6l1.4 .1z"/>
<path d="M373.2 72.4l-.1 .3h.8zM373.1 72.7h.8l-1.6 2.8zM373.9 72.7l-1.6 2.8 2.5-2.8z"/>
<path d="M372.2 75.7h2zM372.2 75.7h2z"/>
<path d="M372.2 75.7l2 .5v-.5zM372.2 75.7l2 .5h-2z"/>
<path d="M374.2 75.7l2.3 .5v-.5zM374.2 75.7l2.3 .5h-2.3z"/>
<path d="M372.3 139.1l-.2 .3h.8zM372.1 139.4h.8l-1.6 2.8zM372.9 139.4l-1.6 2.8 2.5-2.8z"/>
<path d="M195 198.8l-.2 .3h.8zM194.8 199.1h.8l-.1 .3z"/>
<path d="M196.5 196l-1.5 2.8h.7zM196.5 196l-1.5 2.8h-1zM194 198.8l.8 .3 .2-.3z"/>
</g>
<path d="M45 192.6l159.1 .2v2.5l-127.9 .1M88.3 192.6v2.8" fill="none" stroke="#000" stroke-width=".59"/>
<g fill="#545454" stroke="#545454" stroke-width=".3">
<path d="M196.7 196.6l.1 .4z"/>
<path d="M197.9 196.3h.3l-.2 .3z"/>
<path d="M96.1 198.6h.2v.6z"/>
<path d="M98.9 197.9h.4l-.2 .7z"/>
<path d="M197.9 195.3l.8 .3 .3-.3zM197.9 195.3l.8 .3h-.8z"/>
<path d="M195.7 195.3l1.1 .3v-.3zM195.7 195.3l1.1 .3h-.8z"/>
<path d="M197.9 195.6l.5 .3 .3-.3zM197.9 195.6l.5 .3h-.5z"/>
<path d="M196 195.6l.8 .3v-.3zM196 195.6l.8 .3h-.5z"/>
<path d="M197.9 195.9l.3 .4 .2-.4zM197.9 195.9l.3 .4h-.3z"/>
<path d="M196.3 195.9l.5 .4v-.4zM196.3 195.9l.5 .4h-.3z"/>
<path d="M197.9 196.3l.1 .3zM197.9 196.6v.4z"/>
<path d="M196.5 196.3l.3 .3v-.3zM196.5 196.3l.3 .3z"/>
<path d="M98.9 195.3l2.1 .4 .5-.4zM98.9 195.3l2.1 .4h-2.1z"/>
<path d="M93.7 195.3l2.6 .4v-.4zM93.7 195.3l2.6 .4h-2.1z"/>
<path d="M98.9 195.7l1.5 .5 .6-.5zM98.9 195.7l1.5 .5h-1.5z"/>
<path d="M94.2 195.7l2.1 .5v-.5zM94.2 195.7l2.1 .5h-1.5z"/>
<path d="M98.9 196.2l1.1 .5 .4-.5zM98.9 196.2l1.1 .5h-1.1z"/>
<path d="M94.8 196.2l1.5 .5v-.5zM94.8 196.2l1.5 .5h-1.1z"/>
<path d="M98.9 196.7l.7 .6 .4-.6zM98.9 196.7l.7 .6h-.7z"/>
<path d="M95.2 196.7l1.1 .6v-.6zM95.2 196.7l1.1 .6h-.7z"/>
<path d="M98.9 197.3l.4 .6 .3-.6zM98.9 197.3l.4 .6h-.4z"/>
<path d="M95.6 197.3l.7 .6v-.6zM95.6 197.3l.7 .6h-.4z"/>
<path d="M98.9 197.9v.7h.2zM98.9 198.6h.2l-.2 .6z"/>
<path d="M95.9 197.9l.4 .7v-.7zM95.9 197.9l.4 .7z"/>
</g>
<text font-size="11.7" x="301.6" y="248.4">МГТУ.123456.001 СБ</text>
<g font-size="8.8">
<text x="93.3" y="10" transform="rotate(180 93.3 10)">МГТУ.123456.001 СБ</text>
<text x="389.6" y="266.8">3:1</text>
</g>
<g font-size="7.3" fill="#545454">
<text x="319.8" y="42.2">Установка микросхем DD1-DD3</text>
<text x="325.1" y="105.1">Установка резисторов и</text>
<text x="325.5" y="113.5">конденсаторов</text>
</g>
<g font-size="5.9">
<text x="132.3" y="31.7">50</text>
<text x="135.7" y="39.3">46*</text>
<text x="80.2" y="47.9">1</text>
<text x="108.2" y="47.9">7</text>
<text x="119.9" y="47.9">2</text>
<text x="130.7" y="47.9">4</text>
<text x="141.3" y="47.9">6</text>
<text x="151.3" y="47.9">9</text>
<text x="165.6" y="47.9">5</text>
<text x="176.4" y="47.9">11</text>
<text x="188.9" y="47.9">13</text>
<text x="384.3" y="52.8">п.6</text>
<text x="239.2" y="88.1" transform="rotate(-90 239.2 88.1)">20*</text>
<text x="384.1" y="119.6">п.6</text>
<text x="65.6" y="127.4">14</text>
<text x="85.2" y="127.4">Б</text>
<text x="111.7" y="127.4">12</text>
<text x="135" y="127.4">8</text>
<text x="151.4" y="127.4">3</text>
<text x="192.6" y="127.4">10</text>
<text x="211.7" y="127.4">А</text>
<text x="37.3" y="193.5" transform="rotate(-90 37.3 193.5)">4max</text>
<text x="40.7" y="206.7" transform="rotate(-90 40.7 206.7)">2*</text>
<text x="207.2" y="212.7" transform="rotate(-90 207.2 212.7)">1max</text>
<text x="175.2" y="223">п.5</text>
<text x="284.4" y="261.9">Электронный ключ</text>
<text x="284.3" y="268.6">Сборочный чертеж</text>
<text x="354.1" y="281.9">МГТУ им. Н.Э.Баумана</text>
<text x="354.1" y="288.6">Группа ИУ8-72</text>
</g>
<g font-size="4.4">
<text x="220.2" y="172.6">1.*Размеры для справок.</text>
<text x="220.8" y="177.6">2.Установку элементов производить по ОСТ4.010.030-81.</text>
<text x="220.8" y="182.8">3.Установка элементов для поверхностного монтажа(SMD) по IPC-7093.</text>
<text x="220.6" y="187.8">4.Электрический монтаж выполнить по ОСТ 16-0684.032-81.</text>
<text x="220.7" y="197.9">6.Паяльная паста ПБК-26М ГОСТ21931-76</text>
<text x="220.8" y="192.8">5.Припой ПОС-61 ГОСТ21931-76.</text>
<text x="220.2" y="202.9">7.Печатные проводники не показаны.</text>
<text x="220.7" y="207.9">8.Плата печатная должна соответствовать ГОСТ 23752-79, группа жесткости 2.</text>
<text x="220.4" y="212.9">9Установку элементов производить по ГОСТ 29137 - 91 и чертежу.</text>
<text x="220.2" y="217.9">10.Зоны А, Б защитить герметиком &quot;Эластосил 131-179&quot; ТУ6-02-1-015-89 от лака.</text>
<text x="220.2" y="222.9">11.Плату после сборки покрыть лаком УР-231 ТУ16-10-683-84 в 6 слоев методом распыления.</text>
<text x="220.2" y="227.9">12.Серийный номер - зона Б, обозначения элементов маркировать краской М,</text>
<text x="220.4" y="232.9">черный ТУ029-02-859-78. Шрифт 2,5 по НО.010.007. Места расположения показаны условно.</text>
</g>
<g font-size="3.7">
<text x="21.7" y="44.2" transform="rotate(-90 21.7 44.2)">Перв.примен.</text>
<text x="21.6" y="102.1" transform="rotate(-90 21.6 102.1)">Справ.№</text>
<text x="21.6" y="178.9" transform="rotate(-90 21.6 178.9)">Подп. и дата</text>
<text x="21.3" y="203.7" transform="rotate(-90 21.3 203.7)">Инв.№дубл.</text>
<text x="21.2" y="229.2" transform="rotate(-90 21.2 229.2)">Взам.инв.№</text>
<text x="354.4" y="255">Лит.</text>
<text x="369.3" y="255">Масса</text>
<text x="386" y="255">Масштаб</text>
<text x="21.9" y="262.4" transform="rotate(-90 21.9 262.4)">Подп. и дата</text>
<text x="218.2" y="260">Изм.</text>
<text x="225.6" y="260">Лист</text>
<text x="236.8" y="259.7">№докум.</text>
<text x="258.6" y="260">Подп.</text>
<text x="273.7" y="259.9">Дата</text>
<text x="218.2" y="264.7">Разраб.</text>
<text x="236.2" y="264.7">Алефиров В.И.</text>
<text x="218.8" y="274.9">Пров.</text>
<text x="236" y="274.7">Рафиков А.Г.</text>
<text x="353.3" y="275">Лист</text>
<text x="373.4" y="275">Листов 1</text>
<text x="218.2" y="279.8">Т.контр.</text>
<text x="218.5" y="284.7">Н.контр.</text>
<text x="21.6" y="288.8" transform="rotate(-90 21.6 288.8)">Инв.№подп.</text>
<text x="218.3" y="290">Утв.</text>
</g>
</svg>
